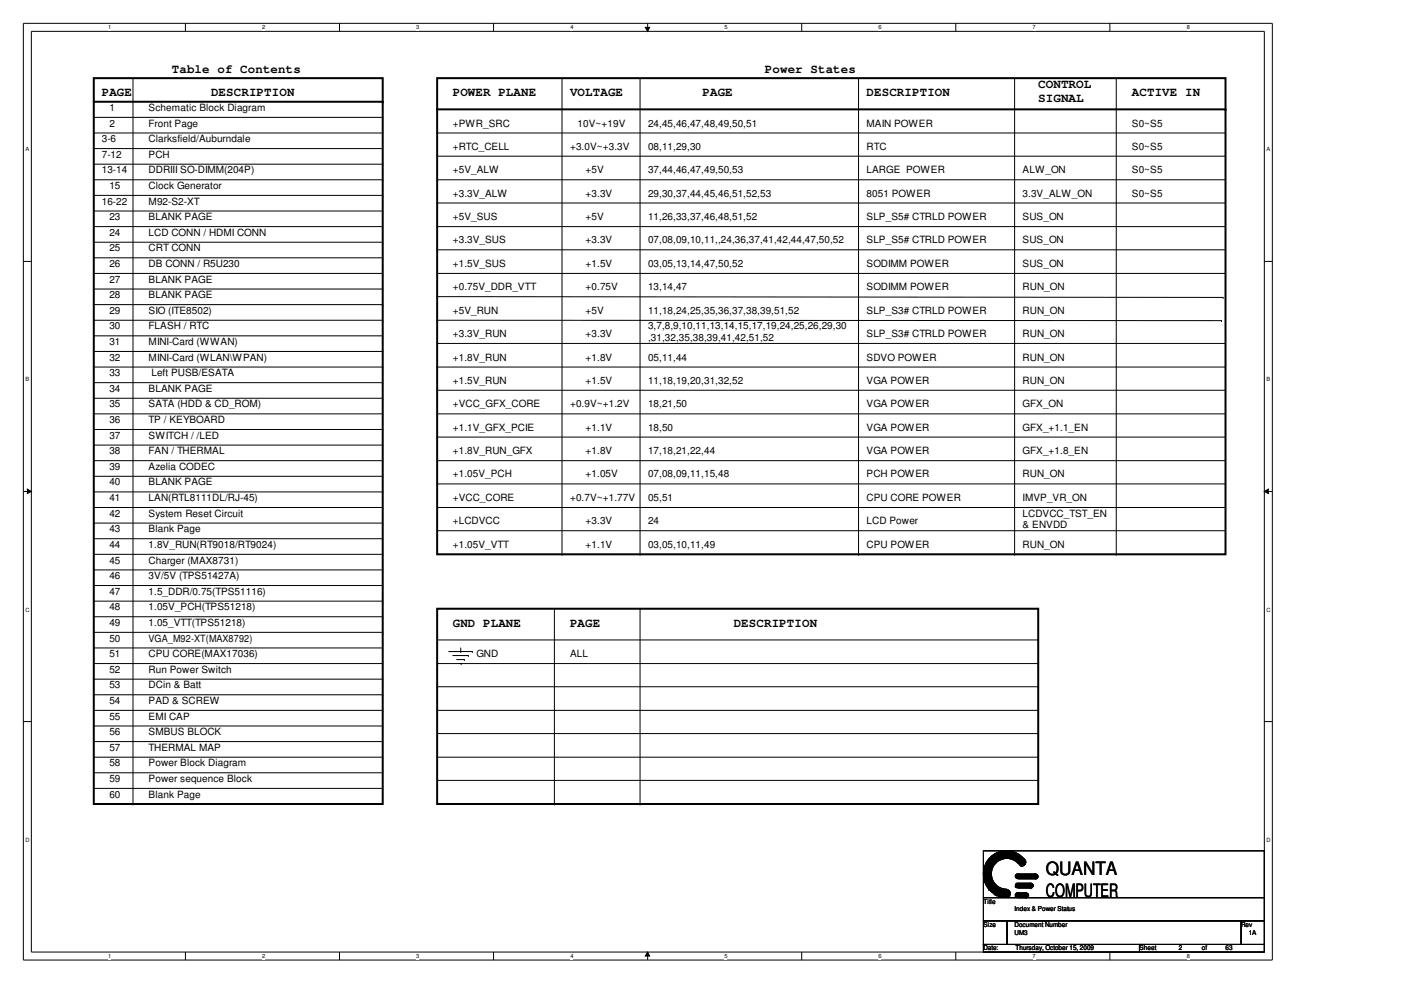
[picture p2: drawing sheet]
<svg xmlns="http://www.w3.org/2000/svg" width="297mm" height="210mm" viewBox="0 0 297 210" stroke-linecap="round" stroke-linejoin="round" font-family="sans-serif">
<path d="M4.9 4.9h264.3v198.2h-264.3zM6.6 6.6h260.9v194.9h-260.9z" fill="none" stroke="#000" stroke-width=".21"/>
<g fill="#fff">
<path d="M22.9 5.1h.6v1.4h-.6z"/>
<path d="M22.9 201.6h.6v1.4h-.6z"/>
</g>
<path d="M39.2 4.9v1.7M39.2 201.5v1.6" fill="none" stroke="#000" stroke-width=".21"/>
<g fill="#fff">
<path d="M55.5 5.1h.6v1.4h-.6z"/>
<path d="M55.5 201.6h.6v1.4h-.6z"/>
</g>
<path d="M71.8 4.9v1.7M71.8 201.5v1.6" fill="none" stroke="#000" stroke-width=".21"/>
<g fill="#fff">
<path d="M88.1 5.1h.6v1.4h-.6z"/>
<path d="M88.1 201.6h.6v1.4h-.6z"/>
</g>
<path d="M104.4 4.9v1.7M104.4 201.5v1.6" fill="none" stroke="#000" stroke-width=".21"/>
<g fill="#fff">
<path d="M120.7 5.1h.6v1.4h-.6z"/>
<path d="M120.7 201.6h.6v1.4h-.6z"/>
</g>
<path d="M136.5 5.8h.9l-.4 .8zM137 4.9v1.7M137 201.5l.4 .8h-.9zM137 201.5v1.6" fill="none" stroke="#000" stroke-width=".21"/>
<path d="M136.5 5.8h.9l-.4 .8zM137 201.5l.4 .8h-.9z" fill="#000"/>
<g fill="#fff">
<path d="M153.3 5.1h.6v1.4h-.6z"/>
<path d="M153.3 201.6h.6v1.4h-.6z"/>
</g>
<path d="M169.6 4.9v1.7M169.6 201.5v1.6" fill="none" stroke="#000" stroke-width=".21"/>
<g fill="#fff">
<path d="M185.9 5.1h.6v1.4h-.6z"/>
<path d="M185.9 201.6h.6v1.4h-.6z"/>
</g>
<path d="M202.2 4.9v1.7M202.2 201.5v1.6" fill="none" stroke="#000" stroke-width=".21"/>
<g fill="#fff">
<path d="M218.5 5.1h.6v1.4h-.6z"/>
<path d="M218.5 201.6h.6v1.4h-.6z"/>
</g>
<path d="M234.8 4.9v1.7M234.8 201.5v1.6" fill="none" stroke="#000" stroke-width=".21"/>
<g fill="#fff">
<path d="M251.1 5.1h.6v1.4h-.6z"/>
<path d="M251.1 201.6h.6v1.4h-.6z"/>
<path d="M5.4 30.9h.7v1.4h-.7z"/>
<path d="M267.9 30.9h.8v1.4h-.8z"/>
<path d="M5.4 79.6h.7v1.4h-.7z"/>
<path d="M267.9 79.6h.8v1.4h-.8z"/>
</g>
<path d="M4.9 55.3h1.7M267.5 55.3h1.7" fill="none" stroke="#000" stroke-width=".21"/>
<g fill="#fff">
<path d="M5.4 128.3h.7v1.4h-.7z"/>
<path d="M267.9 128.3h.8v1.4h-.8z"/>
</g>
<path d="M4.9 104h1.7M5.8 103.5l.8 .5-.8 .4zM267.5 104l.8-.5v.9zM267.5 104h1.7" fill="none" stroke="#000" stroke-width=".21"/>
<path d="M5.8 103.5l.8 .5-.8 .4zM267.5 104l.8-.5v.9z" fill="#000"/>
<g fill="#fff">
<path d="M5.4 177h.7v1.3h-.7z"/>
<path d="M267.9 177h.8v1.3h-.8z"/>
</g>
<g fill="none" stroke="#000" stroke-width=".21">
<path d="M28.1 16.5v153.6M118.9 16.5v100.8M135.4 16.5v100.8M181.6 16.5v100.8M214.7 16.5v100.8M236.2 16.5v100.8M19.8 38h61.2M19.8 34.7h61.2M19.8 31.4h61.2M19.8 28.1h61.2M19.8 24.8h61.2M81 38h.1"/>
<path d="M81 34.7h.1M81 31.4h.1M81 28.1h.1M81 24.8h.1M92.5 38h166.8M92.5 28.1h166.8M92.5 33h166.8M259.3 33h.1M259.3 38h.1M259.3 28.1h.1M19.8 57.9h61.2M19.8 47.9h61.2"/>
<path d="M19.8 51.3h61.2M19.8 54.6h61.2M19.8 44.6h61.2M19.8 41.3h61.2M81 57.9h.1M81 47.9h.1M81 51.3h.1M81 54.6h.1M81 44.6h.1M81 41.3h.1M92.5 57.9h166.8M92.5 47.9h166.8"/>
<path d="M92.5 43h166.8M92.5 52.9h166.8M259.3 43h.1M259.3 47.9h.1M259.3 57.9h.1M259.3 52.9h.1M19.8 77.7h61.2M19.8 74.4h61.2M19.8 71.1h61.2M19.8 67.8h61.2M19.8 64.5h61.2M19.8 61.2h61.2"/>
<path d="M81 77.7h.1M81 74.4h.1M81 71.1h.1M81 67.8h.1M81 64.5h.1M81 61.2h.1M92.5 77.7h166.8M92.5 62.8l166.3 .1M92.5 67.8h165.9M92.5 72.7h166.8M258.4 67.8h.1M258.8 62.9h.1"/>
<path d="M259.3 72.7h.1M259.3 77.7h.1M19.8 97.5h61.2M19.8 87.6h61.2M19.8 90.9h61.2M19.8 94.2h61.2M19.8 84.3h61.2M19.8 81h61.2M81 97.5h.1M81 87.6h.1M81 90.9h.1M81 94.2h.1"/>
<path d="M81 84.3h.1M81 81h.1M92.5 97.5h166.8M92.5 87.6h166.8M92.5 82.6h166.8M92.5 92.5h166.8M259.3 82.6h.1M259.3 87.6h.1M259.3 92.5h.1M259.3 97.5h.1M19.8 100.8h61.2M19.8 117.3h61.2"/>
<path d="M19.8 114h61.2M19.8 110.7h61.2M19.8 107.4h61.2M19.8 104.1h61.2M81 100.8h.1M81 117.3h.1M81 114h.1M81 110.7h.1M81 107.4h.1M81 104.1h.1M92.5 107.4h166.8M92.5 102.4h166.8"/>
<path d="M92.5 112.3h166.8M118.9 117.3h.1M135.4 117.3h.1M181.6 117.3h.1M214.7 117.3h.1M236.2 117.3h.1M259.3 102.4h.1M259.3 107.4h.1M259.3 112.3h.1M19.8 137.1h61.2M19.8 127.2h61.2M19.8 130.5h61.2"/>
<path d="M19.8 133.8h61.2M19.8 123.9h61.2M19.8 120.6h61.2M81 137.1h.1M81 127.2h.1M81 130.5h.1M81 133.8h.1M81 123.9h.1M81 120.6h.1M92.5 135.4h127.2M94.9 137.9h5M95.8 138.7h3.3"/>
<path d="M96.6 139.6h1.6M97.5 137.9h.1M97.5 137.1v.8M98.2 139.6h.1M99.1 138.7h.1M99.9 137.9h.1M117.3 128.8v41.3M135.4 128.8v41.3M219.7 135.4h.1M4.9 152.7h1.7M19.8 140.4h61.2M19.8 143.7h61.2"/>
<path d="M19.8 147h61.2M19.8 150.3h61.2M19.8 153.6h61.2M19.8 156.9h61.2M81 140.4h.1M81 143.7h.1M81 147h.1M81 150.3h.1M81 153.6h.1M81 156.9h.1M92.5 140.4h127.2M92.5 150.3h127.2"/>
<path d="M92.5 145.3h127.2M92.5 155.2h127.2M97.6 140.4h.1M219.7 140.4h.1M219.7 145.3h.1M219.7 150.3h.1M219.7 155.2h.1M267.5 152.7h1.7M19.8 160.2h61.2M19.8 166.8h61.2M19.8 163.5h61.2M28.1 170.1h.1"/>
<path d="M81 160.2h.1M81 166.8h.1M81 163.5h.1M92.5 160.2h127.2M92.5 165.1h127.2M117.3 170.1h.1M135.4 170.1h.1M219.7 160.2h.1M219.7 165.1h.1M208.1 180h59.4v9.9h-59.4zM208.1 189.9h59.4v4.9h-59.4zM208.1 194.8h4.9v5h-4.9z"/>
<path d="M208.1 199.8h33v1.7h-33zM208.2 186.1h.1M208.2 183.8v2.3M208.2 186.1l.2 .5M208.4 186.6h.1M208.4 183.3h.1M208.4 183.3v3.3M208.6 183h.1M208.6 187.1h.1M208.6 183l-.2 .3M208.6 183v4.1M208.6 187.1l.1 .1"/>
<path d="M208.7 187.2h.1M208.7 182.7h.1M208.7 182.7v4.5M208.9 182.3h.1M208.9 187.6h.1M208.9 182.3l-.2 .4M208.9 182.3v5.3M208.9 187.6l.2 .1M209.1 187.7h.1M209.1 182.1h.1M209.1 182.1v5.6M209.2 182h.1"/>
<path d="M209.2 188.2h.1M209.2 182l-.1 .1M209.2 182v6.2M209.4 181.8h.1M209.4 181.8v6.4M209.6 181.6h.1M209.6 188.4h.1M209.6 181.6l-.2 .2M209.6 181.6v6.8M209.7 188.4h.1M209.7 186h.1M209.7 184.1h.1"/>
<path d="M209.7 181.3v2.8M209.7 186v2.4M209.7 186l.1 .3M209.8 186.3h.1M209.8 188.6h.1M209.8 183.6h.1M209.8 181.3h.1M209.8 181.3v2.3M209.8 186.3v2.3M209.8 188.6l.2 .2M209.8 183.6l-.1 .5M210 188.8h.1"/>
<path d="M210 186.6h.1M210 181.1h.1M210 183.3h.1M210 181.1v2.2M210 186.6v2.2M210 186.6l.2 .3M210 181.1l-.2 .2M210.2 186.9h.1M210.2 188.9h.1M210.2 183.2h.1M210.2 181h.1M210.2 188.9l.1 .2"/>
<path d="M210.2 181v2.2M210.2 186.9v2M210.2 183.2l-.2 .1M210.3 189.1h.1M210.3 187.1h.1M210.3 180.8h.1M210.3 182.8h.1M210.3 180.8v2M210.3 187.1v2M210.3 187.1l.2 .1M210.3 180.8l-.1 .2M210.5 187.2h.1"/>
<path d="M210.5 189.3h.1M210.5 182.7h.1M210.5 180.6h.1M210.5 189.3h.2M210.5 180.6v2.1M210.5 187.2v2.1M210.5 182.7l-.2 .1M210.5 180.6h.2M210.7 189.3h.1M210.7 187.4h.1M210.7 180.6h.1M210.7 182.5h.1"/>
<path d="M210.7 187.4l.1 .2M210.7 180.6v1.9M210.7 187.4v1.9M210.8 187.6h.1M210.8 189.4h.1M210.8 182.3h.1M210.8 180.6h.1M210.8 189.4h.2M210.8 180.6v1.7M210.8 187.6v1.8M210.8 182.3l-.1 .2M211 189.4h.1"/>
<path d="M211 187.7h.1M211 180.5h.1M211 182.1h.1M211 187.7l.2 .2M211 180.5v1.6M211 187.7v1.7M211 180.5l-.2 .1M211.2 187.9h.1M211.2 189.4h.1M211.2 182h.1M211.2 180.5h.1M211.2 180.5v1.5"/>
<path d="M211.2 187.9v1.5M211.2 189.4l.2 .2M211.2 182l-.2 .1M211.4 189.6h.1M211.4 187.9h.1M211.4 180.3h.1M211.4 182h.1M211.4 180.3v1.7M211.4 187.9v1.7M211.4 187.9l.1 .2M211.4 180.3l-.2 .2M211.5 188.1h.1"/>
<path d="M211.5 189.6h.1M211.5 181.6h.1M211.5 180.3h.1M211.5 189.6h.2M211.5 180.3v1.3M211.5 188.1v1.5M211.5 181.6l.2 .2M211.7 181.6a3.7 3.7 0 0 1 4.3 1.7M211.7 181.5a3.8 3.8 0 0 1 4.5 1.8M211.7 181.3a3.9 3.9 0 0 1 4.5 1.7M211.7 181.1a4 4 0 0 1 4.7 2.1M211.7 181a4.1 4.1 0 0 1 4.9 2.2"/>
<path d="M211.7 180.8a4.4 4.4 0 0 1 5 2M211.7 180.6a4.5 4.5 0 0 1 5.2 2.2M211.7 180.3a4.7 4.7 0 0 1 5.3 2.2M211.7 189.6h.1M211.7 188.2h.1M211.7 180.1h.1M211.7 181.8h.1M211.7 180.1v1.7M211.7 188.1v1.5M211.7 188.2h.2M211.7 180.1l-.2 .2M211.8 180.4l.3-.1a4.7 4.7 0 0 1 4.8 2.4"/>
<path d="M211.9 188.2h.1M211.9 189.6h.1M211.9 189.8h.1M211.9 180.3h.1M211.9 189.8h.3M211.9 180.3v1.3M211.9 188.2v1.4M212 189.6h.1M212 188.2h.1M212 188.2h.2M212 188.2v1.4M212.2 188.2h.1"/>
<path d="M212.2 189.8h.1M212.2 188.2v1.6M212.4 188.2h.1M212.4 189.8h.1M212.4 188.2l-.5 1.6M212.4 188.2v1.6M212.5 189.6h.1M212.5 188.2h.1M212.5 189.6l-.1 .2M212.5 188.2v1.4M212.5 188.2l.2 .4M212.7 188.6h.1"/>
<path d="M212.7 189.8h.1M212.7 189.8h.2M212.7 188.6v1.2M212.9 189.8h.1M212.9 188.4h.1M212.9 188.4v1.4M213 194.8h49.6v5h-49.6zM213 180a4.7 4.7 0 0 1 3.8 1.9M213 180a4.9 4.9 0 0 0-4.9 4.9 4.9 4.9 0 0 0 4.9 5M213 181.6l1.4 .3 1.1 .9M213 181.6a3.3 3.3 0 0 0-3.3 3.3 3.3 3.3 0 0 0 3.3 3.3M213 180l-1.6 .2"/>
<path d="M213 188.4h.1M213 189.8h.1M213 181.6l-1.2 .2M213 188.4v1.4M213.1 189.8h.1M213.1 188.4h.1M213.1 188.4h.2M213.1 188.4v1.4M213.3 188.4h.1M213.3 189.8h.1M213.3 188.4v1.4M213.5 189.6h.1"/>
<path d="M213.5 188.6h.1M213.5 189.6l-.2 .2M213.5 188.6v1M213.5 188.6l.1 .2M213.6 188.8h.1M213.6 189.4h.1M213.6 188.8v.6M214.8 185.3h.1M214.8 185.4h.1M214.8 187.4h.1M214.8 187.6h.1M214.8 189.3h.1"/>
<path d="M214.8 189.4h.1M214.8 189.6h.1M214.8 185.3h4.7M214.8 185.3v.1M214.8 189.3v.1M214.8 185.4h4.9M214.8 187.4h3.8M214.8 187.6h3.7M214.8 187.6l.4 .1M214.8 189.3h2.7M214.8 189.4h2.8M214.8 189.6h2.7"/>
<path d="M214.8 189.6l.4 .2M215 185.6h.1M215 187.2h.1M215 185.1h4.5M215 185.6h4.5M215 185.6l.2 .2M215 187.1h3.5M215 187.2h3.5M215 187.2l-.2 .2M215 189.1h2.5M215.2 185.8h.1M215.2 187.7h.1"/>
<path d="M215.2 189.8h.1M215.2 185.8h4.3M215.2 187.7h3.1M215.2 189.8h2.3M215.3 188.9h1.8M215.3 189.9h1.8M215.3 187.9h2.8M215.3 186.9h2.8M215.3 186h3.8M215.3 184.9h3.8M217.1 188.9h.1M217.1 189.9h.1"/>
<path d="M217.3 189.1h.1M217.5 189.1h.1M217.5 189.3h.1M217.5 189.6h.1M217.5 189.8h.1M217.5 189.1v.2M217.6 189.4h.1M217.6 189.4l-.1 .2M218.1 187.9h.1M218.1 186.9h.1M218.3 187.7h.1M218.5 187.1h.1"/>
<path d="M218.5 187.2h.1M218.5 187.6h.1M218.5 187.1v.1M218.6 187.4h.1M218.6 187.4l-.1 .2M219.1 186h.1M219.1 184.9h.1M219.5 185.1h.1M219.5 185.3h.1M219.5 185.6h.1M219.5 185.8h.1M219.5 185.1v.2"/>
<path d="M219.7 185.4h.1M219.7 185.4l-.2 .2M241.1 199.8h26.4v1.7h-26.4zM262.6 194.8h4.9v5h-4.9z"/>
<circle cx="213" cy="189" r=".77"/>
<circle cx="215.3" cy="187.3" r=".48"/>
<circle cx="215.3" cy="189.4" r=".48"/>
<circle cx="215.3" cy="185.4" r=".48"/>
<circle cx="216.3" cy="182.4" r=".77"/>
<circle cx="217.1" cy="189.4" r=".48"/>
<circle cx="218.1" cy="187.3" r=".48"/>
<circle cx="219.1" cy="185.4" r=".48"/>
</g>
<path d="M19.8 16.5h61.2v153.6h-61.2zM92.5 16.5h166.8v100.8h-166.8zM19.8 21.5h61.2M92.5 23.1h166.8M92.5 128.8h127.2v41.3h-127.2z" fill="none" stroke="#000" stroke-width=".42"/>
<g fill="#000">
<circle cx="81" cy="21.5" r=".21"/>
<circle cx="259.3" cy="23.1" r=".21"/>
</g>
<g font-size="3.9">
<text x="221.3" y="185.2">QUANTA</text>
<text x="221.3" y="189.8">COMPUTER</text>
</g>
<g font-size="2.6">
<text x="36.4" y="15.4">Table of Contents</text>
<text x="161.8" y="15.4">Power States</text>
<text x="21.5" y="20.3">PAGE</text>
<text x="44.6" y="20.3">DESCRIPTION</text>
<text x="95.8" y="20.3">POWER PLANE</text>
<text x="120.6" y="20.3">VOLTAGE</text>
<text x="148.6" y="20.3">PAGE</text>
<text x="183.3" y="20.3">DESCRIPTION</text>
<text x="219.7" y="18.7">CONTROL</text>
<text x="219.7" y="21.5">SIGNAL</text>
<text x="239.5" y="20.3">ACTIVE IN</text>
<text x="95.8" y="132.6">GND PLANE</text>
<text x="120.6" y="132.6">PAGE</text>
<text x="155.2" y="132.6">DESCRIPTION</text>
</g>
<g font-size="2.1">
<text x="23.1" y="23.5">1</text>
<text x="31.4" y="23.5">Schematic Block Diagram</text>
<text x="23.1" y="26.8">2</text>
<text x="31.4" y="26.8">Front Page</text>
<text x="95.8" y="26.8">+PWR_SRC</text>
<text x="122.2" y="26.8">10V~+19V</text>
<text x="137.1" y="26.8">24,45,46,47,48,49,50,51</text>
<text x="183.3" y="26.8">MAIN POWER</text>
<text x="239.5" y="26.8">S0~S5</text>
<text x="21.5" y="33.4">7-12</text>
<text x="21.5" y="30.1">3-6</text>
<text x="31.4" y="33.4">PCH</text>
<text x="31.4" y="30.1">Clarksfield/Auburndale</text>
<text x="95.8" y="31.7">+RTC_CELL</text>
<text x="120.6" y="31.7">+3.0V~+3.3V</text>
<text x="137.1" y="31.7">08,11,29,30</text>
<text x="183.3" y="31.7">RTC</text>
<text x="239.5" y="31.7">S0~S5</text>
<text x="21.5" y="36.7">13-14</text>
<text x="23.1" y="40">15</text>
<text x="31.4" y="36.7">DDRIII SO-DIMM(204P)</text>
<text x="31.4" y="40">Clock Generator</text>
<text x="95.8" y="41.6">+3.3V_ALW</text>
<text x="95.8" y="36.7">+5V_ALW</text>
<text x="123.9" y="41.6">+3.3V</text>
<text x="123.9" y="36.7">+5V</text>
<text x="137.1" y="41.6">29,30,37,44,45,46,51,52,53</text>
<text x="137.1" y="36.7">37,44,46,47,49,50,53</text>
<text x="183.3" y="41.6">8051 POWER</text>
<text x="183.3" y="36.7">LARGE POWER</text>
<text x="216.4" y="41.6">3.3V_ALW_ON</text>
<text x="216.4" y="36.7">ALW_ON</text>
<text x="239.5" y="41.6">S0~S5</text>
<text x="239.5" y="36.7">S0~S5</text>
<text x="21.5" y="43.3">16-22</text>
<text x="23.1" y="46.6">23</text>
<text x="31.4" y="43.3">M92-S2-XT</text>
<text x="31.4" y="46.6">BLANK PAGE</text>
<text x="95.8" y="46.6">+5V_SUS</text>
<text x="123.9" y="46.6">+5V</text>
<text x="137.1" y="46.6">11,26,33,37,46,48,51,52</text>
<text x="183.3" y="46.6">SLP_S5# CTRLD POWER</text>
<text x="216.4" y="46.6">SUS_ON</text>
<text x="23.1" y="49.9">24</text>
<text x="23.1" y="53.2">25</text>
<text x="31.4" y="53.2">CRT CONN</text>
<text x="31.4" y="49.9">LCD CONN / HDMI CONN</text>
<text x="95.8" y="51.5">+3.3V_SUS</text>
<text x="123.9" y="51.5">+3.3V</text>
<text x="137.1" y="51.5">07,08,09,10,11,,24,36,37,41,42,44,47,50,52</text>
<text x="183.3" y="51.5">SLP_S5# CTRLD POWER</text>
<text x="216.4" y="51.5">SUS_ON</text>
<text x="23.1" y="56.5">26</text>
<text x="23.1" y="59.8">27</text>
<text x="31.4" y="59.8">BLANK PAGE</text>
<text x="31.4" y="56.5">DB CONN / R5U230</text>
<text x="95.8" y="56.5">+1.5V_SUS</text>
<text x="123.9" y="56.5">+1.5V</text>
<text x="137.1" y="56.5">03,05,13,14,47,50,52</text>
<text x="183.3" y="56.5">SODIMM POWER</text>
<text x="216.4" y="56.5">SUS_ON</text>
<text x="23.1" y="63.1">28</text>
<text x="31.4" y="63.1">BLANK PAGE</text>
<text x="95.8" y="61.4">+0.75V_DDR_VTT</text>
<text x="123.9" y="61.4">+0.75V</text>
<text x="137.1" y="61.4">13,14,47</text>
<text x="183.3" y="61.4">SODIMM POWER</text>
<text x="216.4" y="61.4">RUN_ON</text>
<text x="23.1" y="66.4">29</text>
<text x="23.1" y="69.7">30</text>
<text x="31.4" y="69.7">FLASH / RTC</text>
<text x="31.4" y="66.4">SIO (ITE8502)</text>
<text x="95.8" y="71.3">+3.3V_RUN</text>
<text x="95.8" y="66.4">+5V_RUN</text>
<text x="123.9" y="66.4">+5V</text>
<text x="123.9" y="71.3">+3.3V</text>
<text x="137.1" y="66.4">11,18,24,25,35,36,37,38,39,51,52</text>
<text x="137.1" y="69.7">3,7,8,9,10,11,13,14,15,17,19,24,25,26,29,30</text>
<text x="183.3" y="66.4">SLP_S3# CTRLD POWER</text>
<text x="183.3" y="71.3">SLP_S3# CTRLD POWER</text>
<text x="216.4" y="66.4">RUN_ON</text>
<text x="216.4" y="71.3">RUN_ON</text>
<text x="23.1" y="73">31</text>
<text x="23.1" y="76.3">32</text>
<text x="31.4" y="73">MINI-Card (WWAN)</text>
<text x="31.4" y="76.3">MINI-Card (WLAN\WPAN)</text>
<text x="95.8" y="76.3">+1.8V_RUN</text>
<text x="123.9" y="76.3">+1.8V</text>
<text x="137.1" y="72.2">,31,32,35,38,39,41,42,51,52</text>
<text x="137.1" y="76.3">05,11,44</text>
<text x="183.3" y="76.3">SDVO POWER</text>
<text x="216.4" y="76.3">RUN_ON</text>
<text x="23.1" y="79.6">33</text>
<text x="23.1" y="82.9">34</text>
<text x="31.4" y="82.9">BLANK PAGE</text>
<text x="32" y="79.6">Left PUSB/ESATA</text>
<text x="95.8" y="81.2">+1.5V_RUN</text>
<text x="123.9" y="81.2">+1.5V</text>
<text x="137.1" y="81.2">11,18,19,20,31,32,52</text>
<text x="183.3" y="81.2">VGA POWER</text>
<text x="216.4" y="81.2">RUN_ON</text>
<text x="23.1" y="86.2">35</text>
<text x="23.1" y="89.5">36</text>
<text x="31.4" y="89.5">TP / KEYBOARD</text>
<text x="31.4" y="86.2">SATA (HDD &amp; CD_ROM)</text>
<text x="95.8" y="86.2">+VCC_GFX_CORE</text>
<text x="120.6" y="86.2">+0.9V~+1.2V</text>
<text x="137.1" y="86.2">18,21,50</text>
<text x="183.3" y="86.2">VGA POWER</text>
<text x="216.4" y="86.2">GFX_ON</text>
<text x="23.1" y="92.8">37</text>
<text x="31.4" y="92.8">SWITCH / /LED</text>
<text x="95.8" y="91.1">+1.1V_GFX_PCIE</text>
<text x="123.9" y="91.1">+1.1V</text>
<text x="137.1" y="91.1">18,50</text>
<text x="183.3" y="91.1">VGA POWER</text>
<text x="216.4" y="91.1">GFX_+1.1_EN</text>
<text x="23.1" y="99.4">39</text>
<text x="23.1" y="96.1">38</text>
<text x="31.4" y="99.4">Azelia CODEC</text>
<text x="31.4" y="96.1">FAN / THERMAL</text>
<text x="95.8" y="101">+1.05V_PCH</text>
<text x="95.8" y="96.1">+1.8V_RUN_GFX</text>
<text x="123.9" y="101">+1.05V</text>
<text x="123.9" y="96.1">+1.8V</text>
<text x="137.1" y="101">07,08,09,11,15,48</text>
<text x="137.1" y="96.1">17,18,21,22,44</text>
<text x="183.3" y="101">PCH POWER</text>
<text x="183.3" y="96.1">VGA POWER</text>
<text x="216.4" y="101">RUN_ON</text>
<text x="216.4" y="96.1">GFX_+1.8_EN</text>
<text x="23.1" y="106">41</text>
<text x="23.1" y="102.7">40</text>
<text x="31.4" y="102.7">BLANK PAGE</text>
<text x="31.4" y="106">LAN(RTL8111DL/RJ-45)</text>
<text x="95.8" y="106">+VCC_CORE</text>
<text x="120.6" y="106">+0.7V~+1.77V</text>
<text x="137.1" y="106">05,51</text>
<text x="183.3" y="106">CPU CORE POWER</text>
<text x="216.4" y="106">IMVP_VR_ON</text>
<text x="23.1" y="109.3">42</text>
<text x="23.1" y="112.6">43</text>
<text x="31.4" y="109.3">System Reset Circuit</text>
<text x="31.4" y="112.6">Blank Page</text>
<text x="95.8" y="110.9">+LCDVCC</text>
<text x="123.9" y="110.9">+3.3V</text>
<text x="137.1" y="110.9">24</text>
<text x="183.3" y="110.9">LCD Power</text>
<text x="216.4" y="109.3">LCDVCC_TST_EN</text>
<text x="216.4" y="111.8">&amp; ENVDD</text>
<text x="23.1" y="115.9">44</text>
<text x="23.1" y="119.2">45</text>
<text x="31.4" y="115.9">1.8V_RUN(RT9018/RT9024)</text>
<text x="31.4" y="119.2">Charger (MAX8731)</text>
<text x="95.8" y="115.9">+1.05V_VTT</text>
<text x="123.9" y="115.9">+1.1V</text>
<text x="137.1" y="115.9">03,05,10,11,49</text>
<text x="183.3" y="115.9">CPU POWER</text>
<text x="216.4" y="115.9">RUN_ON</text>
<text x="23.1" y="122.5">46</text>
<text x="23.1" y="125.8">47</text>
<text x="31.4" y="122.5">3V/5V (TPS51427A)</text>
<text x="31.4" y="125.8">1.5_DDR/0.75(TPS51116)</text>
<text x="23.1" y="129.1">48</text>
<text x="31.4" y="129.1">1.05V_PCH(TPS51218)</text>
<text x="23.1" y="135.7">50</text>
<text x="23.1" y="132.4">49</text>
<text x="31.4" y="132.4">1.05_VTT(TPS51218)</text>
<text x="31.4" y="135.7">VGA_M92-XT(MAX8792)</text>
<text x="23.1" y="142.4">52</text>
<text x="23.1" y="139.1">51</text>
<text x="31.4" y="142.4">Run Power Switch</text>
<text x="31.4" y="139.1">CPU CORE(MAX17036)</text>
<text x="100.8" y="139.1">GND</text>
<text x="120.6" y="139.1">ALL</text>
<text x="23.1" y="145.7">53</text>
<text x="23.1" y="149">54</text>
<text x="31.4" y="145.7">DCin &amp; Batt</text>
<text x="31.4" y="149">PAD &amp; SCREW</text>
<text x="23.1" y="152.3">55</text>
<text x="23.1" y="155.6">56</text>
<text x="31.4" y="155.6">SMBUS BLOCK</text>
<text x="31.4" y="152.3">EMI CAP</text>
<text x="23.1" y="158.9">57</text>
<text x="31.4" y="158.9">THERMAL MAP</text>
<text x="23.1" y="162.2">58</text>
<text x="23.1" y="165.5">59</text>
<text x="31.4" y="162.2">Power Block Diagram</text>
<text x="31.4" y="165.5">Power sequence Block</text>
<text x="23.1" y="168.8">60</text>
<text x="31.4" y="168.8">Blank Page</text>
</g>
<g font-size="1.4">
<text x="208.1" y="191.2">Title</text>
<text x="208.1" y="196.1">Size</text>
<text x="214.7" y="197.8">UM3</text>
<text x="214.7" y="196.1">Document Number</text>
<text x="214.7" y="192.8">Index &amp; Power Status</text>
<text x="262.6" y="196.1">Rev</text>
<text x="264.2" y="197.8">1A</text>
<text x="208.1" y="201.1">Date:</text>
<text x="214.8" y="201.1">Thursday, October 15, 2009</text>
<text x="241.1" y="201.1">Sheet</text>
<text x="249.4" y="201.1">2</text>
<text x="254.3" y="201.1">of</text>
<text x="259.3" y="201.1">63</text>
</g>
<g font-size="1.2">
<text x="22.9" y="6.2">1</text>
<text x="55.5" y="6.2">2</text>
<text x="88.1" y="6.2">3</text>
<text x="120.7" y="6.2">4</text>
<text x="153.3" y="6.2">5</text>
<text x="185.9" y="6.2">6</text>
<text x="218.5" y="6.2">7</text>
<text x="251.1" y="6.2">8</text>
<text x="5.4" y="32">A</text>
<text x="267.9" y="32">A</text>
<text x="5.4" y="80.7">B</text>
<text x="267.9" y="80.7">B</text>
<text x="5.4" y="129.4">C</text>
<text x="267.9" y="129.4">C</text>
<text x="5.4" y="178.1">D</text>
<text x="267.9" y="178.1">D</text>
<text x="22.9" y="202.7">1</text>
<text x="55.5" y="202.7">2</text>
<text x="88.1" y="202.7">3</text>
<text x="120.7" y="202.7">4</text>
<text x="153.3" y="202.7">5</text>
<text x="185.9" y="202.7">6</text>
<text x="218.5" y="202.7">7</text>
<text x="251.1" y="202.7">8</text>
</g>
</svg>
